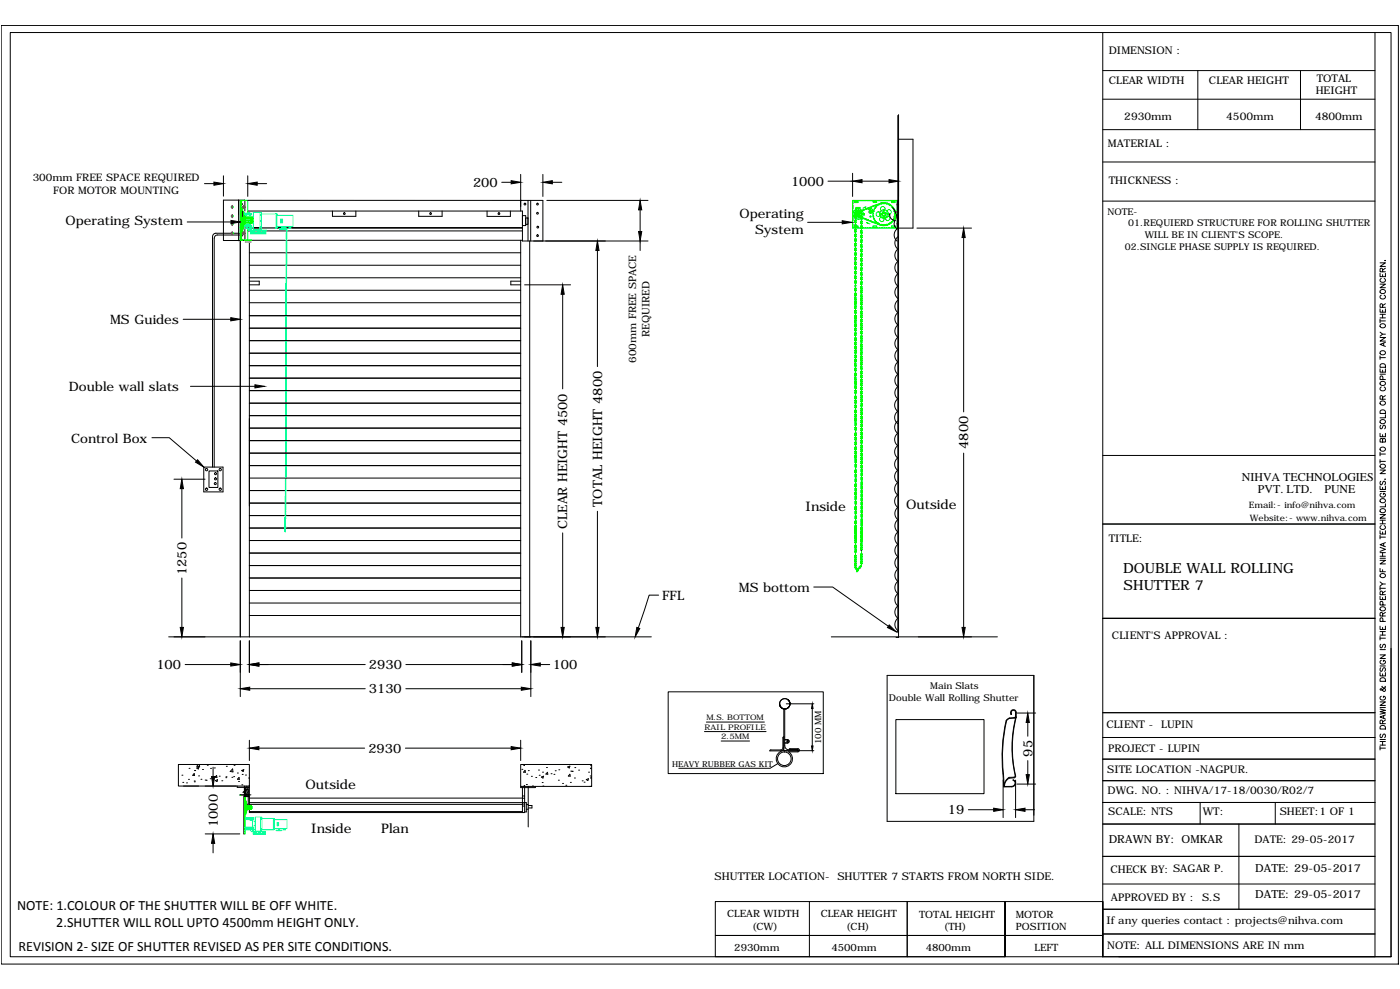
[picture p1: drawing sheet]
<svg xmlns="http://www.w3.org/2000/svg" width="841mm" height="594mm" viewBox="0 0 841 594" stroke-linecap="round" stroke-linejoin="round" font-family="sans-serif">
<!-- layer: 0 -->
<g fill="none" stroke="#000" stroke-width=".6">
<path d="M1 15h839v564h-839zM6 20h830v555h-830zM662 20v555M826 20v555h-164M662 42h164M662 60h164M720 42v36M781 42v36M539 69v310M540 69v314h-2M662 78h164M540 84h8v53h-9"/>
<path d="M662 97h164M123 110h6M134 106v12M149 106v12M155 110h5M301 110h6M313 105v22M326 105v13M332 110h6M497 109h15M512 104v14M518 109h16"/>
<path d="M112 133h27M143 120v25M144 136v247M144 137h170M145 131h2M146 127v3M146 128h-1l1 1M147 127v-7h-13v24h180M147 130v14M149 120h177v25M149 127h165v18h75M149 139h165"/>
<path d="M200 127v3h14v-3M252 127v3h14v-3M293 127v3h14v-3M314 130h2v5h-2zM316 131h1v4h-1zM317 120v25M319 120v25M328 120h61M385 126v13M485 134h21M535 128v3l3 1-1 3 2 2M536 125l3 6v6"/>
<path d="M539 137h.1M539 137a5 5 0 0 0 0 8M551 137h33M662 121h164M128 142v139M129 143v138M146 140h-16l-2 1v1M146 141h-15l-2 1v1M150 144v239M150 159h163M150 152h163M313 144v239"/>
<path d="M318 145v238M359 150v70M385 145v5M539 142a5 5 0 0 0 0 8 5 5 0 0 0 0 7 5 5 0 0 0 0 7 5 5 0 0 0 0 8 5 5 0 0 0 0 7M579 143v104M829 158h3l-3 2h3M832 156h.1M150 169h6v2h-6M150 174h163M150 167h163M313 169h-6v2h6M315 171h28"/>
<path d="M338 177v57M518 176h.1M829 171h3l-3 2h3M829 164v2h3v-2M830 177a1.2 1.2 0 0 0-1 2 1.2 1.2 0 0 0 1 1h1a1.2 1.2 0 0 0 1-1 1.2 1.2 0 0 0-1-2M830 167a1.2 1.2 0 0 0-1 2 1.2 1.2 0 0 0 1 1h1a1.2 1.2 0 0 0 1-1 1.2 1.2 0 0 0-1-2M831 163l-1-2-1 2h3M831 165v1M832 161l-1 1M110 192h29M150 182h163M150 197h163"/>
<path d="M150 190h163M518 181h.1M518 183v1M518 191h.1M518 196h.1M518 198h.1M539 180a5 5 0 0 0 0 8 5 5 0 0 0 0 7 5 5 0 0 0 0 8 5 5 0 0 0 0 7 5 5 0 0 0 0 7 5 5 0 0 0 0 8 5 5 0 0 0 0 7 5 5 0 0 0 0 8M829 186v2h3v-2M829 192v2M829 200l2 1M829 193h3M829 191h3"/>
<path d="M829 189h3M831 185l-1-2v-1l-1 3h3M831 186v2M831 189v2M832 182l-1 2M150 220h163M150 212h163M150 205h163M518 206h.1M518 211h.1M518 213h.1M518 217h.1"/>
<path d="M518 220h.1M829 203h3l-3 2h3M829 214v2M829 215h3M829 219a1.8 1.8 0 0 1 3 1v1h-3zM831 206v2M832 206l-3 1 3 1M832 201h-1l-2 1M114 232h39M150 235h163M150 227h163M518 227h.1"/>
<path d="M518 232h.1M518 234h.1M518 239h.1M539 240a5 5 0 0 0 0 7 5 5 0 0 0 0 7M829 222v2h3v-2M829 225h3M830 232a1.2 1.2 0 0 0-1 2 1.2 1.2 0 0 0 1 1h1a1.2 1.2 0 0 0 1-1 1.2 1.2 0 0 0-1-2M831 240l-1-2-1 2h3M831 222v2M831 228v-2h-2v2h3M832 238l-1 1M150 257h163"/>
<path d="M150 250h163M150 242h163M518 242h.1M518 249h.1M518 254h.1M518 257h.1M539 253a5 5 0 0 0 0 7M829 247a1.8 1.8 0 0 1 3 0v1h-3zM830 255l-1 2h1l1-1 1-1v1v2M832 249v2h-3M91 263h11l16 14M150 280h163"/>
<path d="M150 272h163M150 265h163M518 262h.1M518 264h.1M518 272h.1M518 276h.1M518 279h.1M539 260a5 5 0 0 0 0 8M539 268a5 5 0 0 0 0 7 5 5 0 0 0 0 8 5 5 0 0 0 0 7 5 5 0 0 0 0 7 5 5 0 0 0 0 8M579 272v105M662 274h164M829 260v2h3v-2"/>
<path d="M829 272v2M829 276v2M829 277h3M829 273h3M831 264v-1l1 1v2h-3v-2h1l1 2M831 261v1M105 288h18M109 294v29M122 281h12v14h-12zM126 283h5v10h-5zM150 295h163M150 287h163"/>
<path d="M518 284h.1M518 286h.1M518 294h.1M518 299h.1M829 292v2h3v-2M829 282h3l-3 3h3M829 295h3M830 289l-1 1 1 1 1-2h1v1v1M830 296a1.2 1.2 0 0 0-1 2 1.2 1.2 0 0 0 1 1h1a1.1 1.1 0 0 0 1-2 1.1 1.1 0 0 0-1-1v1M831 293v1M832 288h.1M150 317h163"/>
<path d="M150 310h163M150 302h163M359 307v70M518 301h.1M518 306h.1M518 308h.1M518 316h.1M539 305a5 5 0 0 0 0 7 5 5 0 0 0 0 8 5 5 0 0 0 0 7 5 5 0 0 0 0 7 5 5 0 0 0 0 8 5 5 0 0 0 0 7 5 5 0 0 0 0 8 5 5 0 0 0 0 7 5 5 0 0 0 0 7 5 5 0 0 0 0 8M662 315h164M829 319v2h3v-2M829 309h3l-3 2h3M829 315h3"/>
<path d="M829 312h3M830 316a1.2 1.2 0 0 0-1 1 1.2 1.2 0 0 0 1 1h1a1.2 1.2 0 0 0 1-1 1.2 1.2 0 0 0-1-1M831 312v3M831 320v1M832 303v1h-3M150 340h163M150 332h163M150 325h163M338 320v57M518 321h.1M518 326h.1M518 331h.1"/>
<path d="M518 323h.1M829 337h3l-3 2h3M829 329l3 1-3 1M829 322v2M829 335h3M829 334h3M829 332h3M829 323h3M831 332v2M831 326v2M832 326l-3 1 3 1M109 347v30"/>
<path d="M150 355h163M150 347h163M396 357h-6l-7 20M489 353h11l34 23M829 358v2h3v-2M829 341v2h3M829 352v2M829 353h3M829 350l2 1M831 357l-1-2-1 2h3M831 342v1M831 359v1"/>
<path d="M832 351h-1l-2 1M832 355l-1 1M150 370h163M150 362h163M538 379h2M826 371h-164h164M829 376v2h3v-2M829 379h3M831 370l-1-2-1 2h3M831 377v1M831 379v2M831 373v-2h-2v2h3"/>
<path d="M831 363v-1l-2-1v2h3M832 368l-1 1M101 383h290M111 399h28M144 385v33M150 385v19M156 399h63M244 399h64M313 385v19M319 385v33M325 399h5M499 383h100"/>
<path d="M829 393h3l-3 3h3M829 382v2M829 390h3M829 383h3M829 381h3M830 387l-1 2h1l1-2h1v1v1M830 397a1.2 1.2 0 0 0-1 1 1.2 1.2 0 0 0 1 1h1a1.1 1.1 0 0 0 1-1 1.1 1.1 0 0 0-1-1M836 389v186h-164M150 414h69M244 414h69M401 416h94v49h-94zM533 406h88v87h-88z"/>
<path d="M829 404v2h3v-2M829 400h3M829 408a1.8 1.8 0 0 1 3 0v1h-3zM830 401l-1 2h1l1-2h1v1v1M830 418a1.2 1.2 0 0 0-1 2 1.2 1.2 0 0 0 1 1h1a1.1 1.1 0 0 0 1-2 1.1 1.1 0 0 0-1-1v1M830 412v1a2 2 0 0 1 2 2h-1l-1-1h-1l1 1 1-1 1-1v-1M831 405v1M423 439h37M424 434h35M471 426h.1M471 426v25h8M471 426l1 22 1 2h6v1"/>
<path d="M472 423h17M473 420a3 3 0 0 1 0 5 3 3 0 0 1-5-2 3 3 0 0 0 5 2 3 3 0 0 0 0-5M475 423a3 3 0 0 0-5-3 3 3 0 0 0 0 5M475 423h.1M488 426v22M538 432h53v45h-53zM607 432l-2 1M609 431l-4 1a21 21 0 0 0-2 11l-1 13 1 17h5a2.1 2.1 0 0 0 2-2 2.1 2.1 0 0 0-1-2h1a2 2 0 0 1-2 3h-5v-7a94 94 0 0 1 2-32M610 428v2l-1 1M610 428a1.4 1.4 0 0 0-2-1 1.4 1.4 0 0 0 0 2 1.7 1.7 0 0 1 0-3 1.8 1.8 0 0 1 3 2l-1 3M610 431a80 80 0 0 0 0 35l-1 1M610 431a74 74 0 0 0 0 35"/>
<path d="M610 431l-4 1M611 428h11M617 434v8M662 428h164M829 426l3 1h-3l3 1-3 1M829 422h3l-3 2h3M829 425h3M829 436a1.8 1.8 0 0 1 3 1v1h-3zM831 435l-1-2h-1v2h3M831 430v1M832 429l-3 2 3 1M832 433l-1 1"/>
<path d="M107 459h43v13h-43zM119 459l-1 1 2 1v-2M125 460h.1M141 460h.1M150 445v12M156 449h63M244 449h63M313 459h42v13h-42zM313 445v12M314 459l1 1v-1M355 460h.1M433 445h17"/>
<path d="M467 459l-4 3h-55M471 443h-1v7h-1h-6M471 449l-1 1-1 1h-7l1-1M471 444h2a1 1 0 0 1 1 1 1 1 0 0 1-1 1h-2M471 444h2a.9 .9 0 0 1 1 1 .9 .9 0 0 1-1 1h-2M472 451a5 5 0 0 0-6 6 5 5 0 0 0 8 3 5 5 0 0 0 0-8h5M475 450h4M475 450h-1h5M479 450l1 1h-1M479 450a1 1 0 0 1 1 1 1 1 0 0 1-1 1M480 451h9M617 457v8"/>
<path d="M662 443h164M662 456h164M829 449h3M829 444h3M829 448v2M829 448h3M829 445h3M830 441l-1 2h1l1-2h1v1v1M831 445v3M109 466h.1M110 470h.1M110 472h9"/>
<path d="M112 470h.1M113 468h.1M114 462h.1M117 469h.1M117 465v1h-1zM117 470h.1M117 463h.1M118 461h1v1zM119 466h.1M121 468h.1M122 462h.1M123 469h.1"/>
<path d="M123 472h19M124 469h.1M126 468h.1M126 462h.1M128 461v5M129 461h.1M129 466h.1M129 469l2-1-1 2zM130 466v1h-1zM132 466h.1M133 469h.1M136 467h.1"/>
<path d="M136 460h.1M139 467h.1M140 462v2l-2-1zM140 466h.1M143 472v1h7M143 464h.1M143 469h.1M144 467v1h-1zM144 477h7M145 463l1-1v1zM145 471h.1M145 465h.1"/>
<path d="M146 475v1M146 478v23M147 472v25M147 477h2v2h-2M147 477h.1M147 477h1M147 476l2 1M147 475l2 1M147 474l2 2M147 473l2 2M147 472l2 2M147 473v15a2.7 2.7 0 0 0 1-4l1-1"/>
<path d="M147 474h2v9h-1v-2h-1zM147 466h.1M148 478h-1h1M148 478h1M148 472l1 1M149 478h.1M149 467h.1M149 472h.1M149 477v1M150 472v16h165v-15M150 479h165M313 472v1h9v-1"/>
<path d="M314 462h.1M314 473v15M314 478h1M315 472h.1M315 463l1 1h-1zM316 471h.1M316 465h.1M317 472v25M317 463h.1M319 466h.1M320 472h.1M322 467h.1"/>
<path d="M323 463h.1M324 466h.1M325 467l2-1-1 1zM326 470h.1M326 464h.1M326 472h.1M328 461h.1M329 465v-1l-1 1h1M331 465h.1M333 465h.1M334 463h.1M335 469h.1"/>
<path d="M336 462h.1M338 471h.1M340 472h.1M341 461l1-1v1zM342 465l1 1h-2l1-1M343 470h.1M343 463h.1M344 463h.1M345 467h.1M345 461h.1M348 463h.1M350 469h.1"/>
<path d="M351 470h.1M353 469l1-1h-2l1 1M354 464h.1M354 472h.1M355 466h.1M355 461h.1M355 462h.1M355 467h.1M603 469v22M609 467h-3l-2 2-1 2M610 469v22M610 466v1h-4a5 5 0 0 0-3 5"/>
<path d="M611 471h11M662 469h164M147 484h1v2zM150 482h166v6h-1M150 483h164M150 487h164M314 484h1M314 483h1M314 488h.1M316 483h1M316 486h1M317 484h3v1h-3"/>
<path d="M582 486h15M616 486h5M662 495h164M721 482v13M744 495v51M766 482v13M826 482h-164h164M123 501h21M128 507v5M662 514h164M662 531h164M486 542v33"/>
<path d="M545 542v33M662 542h-232v20h232h-232v13h174M662 546h164M604 575v-33v33M662 575v-33v33M662 561h164"/>
<circle cx="145" cy="136" r=".5"/>
<circle cx="145" cy="123" r=".5"/>
<circle cx="207" cy="128" r=".5"/>
<circle cx="259" cy="128" r=".5"/>
<circle cx="300" cy="128" r=".5"/>
<circle cx="315" cy="123" r=".5"/>
<circle cx="323" cy="128" r=".5"/>
<circle cx="323" cy="123" r=".5"/>
<circle cx="323" cy="136" r=".5"/>
<circle cx="145" cy="142" r=".5"/>
<circle cx="323" cy="142" r=".5"/>
<circle cx="830" cy="175" r="1.5"/>
<circle cx="830" cy="196" r="1.5"/>
<circle cx="830" cy="212" r="1.5"/>
<circle cx="830" cy="230" r="1.5"/>
<circle cx="830" cy="253" r="1.5"/>
<circle cx="830" cy="242" r="1.5"/>
<circle cx="830" cy="270" r="1.5"/>
<circle cx="124" cy="294" r=".7"/>
<circle cx="124" cy="282" r=".7"/>
<circle cx="129" cy="290" r=".6"/>
<circle cx="129" cy="285" r=".6"/>
<circle cx="129" cy="288" r=".6"/>
<circle cx="132" cy="294" r=".7"/>
<circle cx="132" cy="282" r=".7"/>
<circle cx="830" cy="280" r="1.5"/>
<circle cx="830" cy="307" r="1.5"/>
<circle cx="830" cy="301" r="1.5"/>
<circle cx="830" cy="346" r="1.5"/>
<circle cx="830" cy="366" r="1.5"/>
<circle cx="471" cy="456" r="4"/>
<circle cx="473" cy="445" r=".4"/>
</g>
<g fill="#000" stroke="#000" stroke-width=".6">
<path d="M129 109l5 1-5 1zM149 110l6-1v2zM307 109l6 1h-6zM326 110l6-1v1zM512 109l6-1v2zM534 108l6 1-6 1zM139 132l5 1-5 1zM385 120l1 6h-2zM384 139h2l-1 6zM506 133l6 1h-6zM359 145l1 5h-2zM579 137l1 6h-2z"/>
<path d="M338 171l1 6h-2zM139 191l5 1-5 1zM153 231l6 1-6 1zM119 276l3 5-5-3zM109 288l1 6h-2zM108 377h2l-1 6zM337 377h2l-1 6zM358 377h2l-1 6zM383 377l1 1-2 5zM534 375l4 4-5-2zM578 377h2l-1 6zM139 398l5 1-5 1z"/>
<path d="M150 399l6-1v2zM308 398l5 1-5 1zM319 399l6-1v2zM144 414l6-1v2zM313 413l6 1-6 1zM488 423v3h-1zM617 428l1 6h-2zM150 449l6-1v2zM307 448l6 1-6 1zM487 448h1v3zM127 466h2l-1 6zM616 465h2l-1 6z"/>
<path d="M597 485l6 1-6 1zM610 486l6-1v2zM128 501l1 6h-2z"/>
</g>
<g fill="none" stroke="#0f0" stroke-width=".6">
<path d="M144 120v24M144 136h1M144 128h1M144 129h1M144 131h8v2h-8M145 125h1v14h-1M145 130v5zM145 120v24M146 126h.1M146 138h.1M146 126v13M146 120l-1 1"/>
<path d="M146 127v10v1M146 130h1M146 135h1M147 130v5M147 130h4M147 131h4v1M147 134h4M147 132h4M149 128v-8h-5v24h7h-4M149 138v6M151 133v1h-4M151 130v4"/>
<path d="M151 130h.1M151 132h.1M151 134h.1M151 131l1 3M152 133l-1 1M512 120h27v17h-27zM512 121h1M512 137h1M512 120v1M512 122v1M512 123v1M512 125v1"/>
<path d="M512 126v1M512 127v1M512 129v1M512 130v1M512 132v1M512 133v1M512 135v1M512 136v1M513 121h3l-3 1M513 136h3h-3M514 121v1M514 136h.1"/>
<path d="M514 121h1M514 137h1M514 125h2zM515 125h.1M515 129h.1M515 128v1M515 128h.1M515 128l-1 1a51 51 0 0 0 17 7 7 7 0 0 0 7-10 7 7 0 0 0-11-3l-12 5M515 129l15 6M515 121h1M515 137h1M515 128h1"/>
<path d="M516 129h.1M516 129v1M516 128h.1M516 125h.1M516 128v1M517 121h.1M517 137h.1M517 126v-1h-3v1M518 121h1M518 137h1M519 128v1M519 121h1"/>
<path d="M519 137h1M520 124h.1M520 125h-2M521 134h.1M521 121h1M521 137h1M521 134h2M522 121h1M522 137h1M523 125h.1M524 125v1M524 121h1"/>
<path d="M524 137h1M524 127h.1M524 127l-1-1a.6 .6 0 0 0 0-1 .6 .6 0 0 0-1 0 .6 .6 0 0 0 0 1v1a1 1 0 0 0 1 1 1 1 0 0 0 1-1h1M524 136h3h-2zM524 121h3l-2 1zM525 127h-1M525 127h.1M525 129l-1 1 1 1M525 129h.1M525 127l-1 1 1 1M525 121h1M525 137h1"/>
<path d="M525 126v1M525 131v1h1M525 126h.1M526 132v1h1M526 125h-1v1M526 121h1M526 137h1M526 124v1M527 133h.1M527 133l-1 1h1M527 124h.1M527 134h.1"/>
<path d="M527 134h1M527 123v1M528 121h1M528 137h1M528 123l-1 1M528 134h.1M528 134v1M528 123h.1M528 122l1 1M528 122v1M529 121h1M529 137h1"/>
<path d="M529 135h-1M529 135h.1M529 135h1M529 123h.1M530 135h1M530 122l-1 1M530 122l-15 6M530 122a7 7 0 0 1 8 7 7 7 0 0 1-8 6M530 122h1M530 122h.1M531 121h1M531 137h1"/>
<path d="M531 135h.1M532 122h.1M532 135h-1M532 122l2 1 2 1v1M532 135h.1M532 121h1M532 137h1M532 128v1M532 128h-1a.8 .8 0 0 0-1 0 .8 .8 0 0 0 0 1l1 1 1-1M534 121h1M534 137h1M535 134l-2 1h-1"/>
<path d="M535 134h.1M535 121h1M535 137h1M536 133v1M536 134h-1M536 121h2l-2 1zM536 136h2h-2zM536 125h.1M536 121h1M536 137h1M537 132l-1 1M537 125v1"/>
<path d="M537 125h-1M537 131v1M537 126h.1M537 126v1M537 127l1 1h-1M537 129v2M537 128h1l-1 1M537 131h.1M537 127h.1M538 121h1M538 137h1M538 131v1z"/>
<path d="M538 126l1 3-1 2M539 120v17M145 144h1M514 340h.1M144 477l5 1zM147 478h.1M147 479v1M147 478v23M147 480v1M147 482v1M147 483v1M147 485v1"/>
<path d="M147 486v1M147 487v1M147 489v1M147 490v1M147 492v1M147 493v1M147 495v1M147 496v1M147 497v1M147 499v1M147 484h4v2h-4M147 481v4"/>
<path d="M147 485v4h1M147 485v4M148 481v4v-3v7zM148 481h-1v4M149 484v2zM149 484v2M149 484h2v1l-2-1M149 485h2h-2M151 486h-2l2-1v1h-2M151 485v1M151 485h.1M151 484v1"/>
<path d="M151 484v2zM151 484v2M146 501h1M147 500v1"/>
<circle cx="139" cy="135" r=".6"/>
<circle cx="139" cy="124" r=".6"/>
<circle cx="139" cy="130" r=".6"/>
<circle cx="146" cy="124" r=".6"/>
<circle cx="514" cy="126" r=".3"/>
<circle cx="514" cy="131" r=".3"/>
<circle cx="515" cy="128" r=".1"/>
<circle cx="515" cy="129" r=".1"/>
<circle cx="516" cy="129" r="3"/>
<circle cx="516" cy="129" r="2.4"/>
<circle cx="516" cy="129" r=".3"/>
<circle cx="516" cy="129" r="1.7"/>
<circle cx="516" cy="128" r=".1"/>
<circle cx="516" cy="130" r=".1"/>
<circle cx="517" cy="127" r=".1"/>
<circle cx="517" cy="130" r=".1"/>
<circle cx="517" cy="131" r=".1"/>
<circle cx="518" cy="131" r=".1"/>
<circle cx="518" cy="126" r=".1"/>
<circle cx="518" cy="129" r=".3"/>
<circle cx="519" cy="131" r=".1"/>
<circle cx="519" cy="126" r=".1"/>
<circle cx="520" cy="132" r=".1"/>
<circle cx="520" cy="126" r=".1"/>
<circle cx="521" cy="132" r=".1"/>
<circle cx="521" cy="125" r=".1"/>
<circle cx="522" cy="125" r=".1"/>
<circle cx="522" cy="132" r=".1"/>
<circle cx="522" cy="125" r=".3"/>
<circle cx="523" cy="125" r=".1"/>
<circle cx="523" cy="133" r=".1"/>
<circle cx="523" cy="130" r=".4"/>
<circle cx="523" cy="127" r=".4"/>
<circle cx="523" cy="130" r=".1"/>
<circle cx="523" cy="127" r=".1"/>
<circle cx="524" cy="124" r=".1"/>
<circle cx="524" cy="133" r=".1"/>
<circle cx="525" cy="134" r=".1"/>
<circle cx="525" cy="124" r=".1"/>
<circle cx="526" cy="134" r=".1"/>
<circle cx="526" cy="123" r=".1"/>
<circle cx="527" cy="123" r=".1"/>
<circle cx="527" cy="134" r=".1"/>
<circle cx="528" cy="135" r=".1"/>
<circle cx="528" cy="123" r=".1"/>
<circle cx="528" cy="129" r="1.4"/>
<circle cx="528" cy="122" r=".1"/>
<circle cx="529" cy="129" r=".3"/>
<circle cx="529" cy="122" r=".1"/>
<circle cx="529" cy="135" r=".1"/>
<circle cx="530" cy="132" r="1.4"/>
<circle cx="530" cy="122" r=".1"/>
<circle cx="530" cy="125" r="1.4"/>
<circle cx="530" cy="135" r=".1"/>
<circle cx="531" cy="122" r=".1"/>
<circle cx="531" cy="129" r="2.6"/>
<circle cx="531" cy="129" r=".8"/>
<circle cx="531" cy="131" r=".3"/>
<circle cx="531" cy="127" r=".3"/>
<circle cx="532" cy="135" r=".1"/>
<circle cx="532" cy="122" r=".1"/>
<circle cx="533" cy="135" r=".1"/>
<circle cx="533" cy="122" r=".1"/>
<circle cx="533" cy="129" r=".3"/>
<circle cx="533" cy="131" r="1.4"/>
<circle cx="534" cy="123" r=".1"/>
<circle cx="534" cy="135" r=".1"/>
<circle cx="534" cy="127" r="1.4"/>
<circle cx="535" cy="134" r=".1"/>
<circle cx="536" cy="124" r=".1"/>
<circle cx="536" cy="134" r=".1"/>
<circle cx="536" cy="133" r=".1"/>
<circle cx="537" cy="132" r=".1"/>
<circle cx="537" cy="125" r=".1"/>
<circle cx="537" cy="126" r=".1"/>
<circle cx="537" cy="131" r=".1"/>
<circle cx="537" cy="127" r=".1"/>
<circle cx="538" cy="129" r=".1"/>
<circle cx="538" cy="130" r=".1"/>
<circle cx="538" cy="128" r=".1"/>
<circle cx="538" cy="127" r=".1"/>
<circle cx="139" cy="140" r=".6"/>
<circle cx="146" cy="140" r=".6"/>
</g>
<path d="M147 141v3" fill="none" stroke="#b88a5c" stroke-width=".6"/>
<path d="M147 129v9" fill="none" stroke="#f0f" stroke-width=".6"/>
<path d="M148 145h-1v1h1M148 146h1M148 145h1M149 146h.1M149 145h.1M150 146h.1M150 145h.1M150 146h1M150 145h1" fill="none" stroke="#dda56e" stroke-width=".6"/>
<g fill="none" stroke="#0ff" stroke-width=".6">
<path d="M145 136h6M145 129h6M145 128h5v10M145 129l5 1M145 128h6M145 137h5M145 135h5M145 135h6M148 137l2 1M150 138h.1M150 137h1v4v-4M150 136h1"/>
<path d="M150 135h1M150 134h2M150 130h2M150 129h1M150 128h1M150 137h2M150 137v1M151 128v1M151 135v1M151 128h.1M151 138h9v2h-9M151 138v2"/>
<path d="M151 139h9M151 140h8zM152 139v1zM152 136h.1M152 127h5v11h-5zM152 140h.1M153 139v1zM154 139v1zM155 139v1zM156 139v1zM156 127v11M156 139l1 1z"/>
<path d="M156 133h.1M156 137h.1M156 129h.1M157 128l9 1v8h-9M158 139v1zM158 140h.1M158 139l1 1zM159 139v1zM166 128v9M166 131h.1M166 135h.1M166 129h10v7h-10"/>
<path d="M168 137v1zM168 138h4M169 132h1v2h-1zM169 132h.1M169 133h.1M169 136v2M170 137h.1M171 136v2M171 137h.1M172 137v1M173 137h2h-2M171 299h1"/>
<path d="M172 299h.1M171 319h.1M171 311h.1M171 316v1M171 317h.1M171 306h.1M172 311h-1M147 491h5M147 497h5M151 499h1M152 493h1v3h-1M152 491v9l-2-1"/>
<path d="M152 499v2v-2zM152 497h-5v2h5M152 498h.1M152 497h.1M152 492h.1M152 498h1M152 499h.1M152 491h-5v1l5 1M152 491v1M152 497v1M152 492h-5M152 498h-5"/>
<path d="M152 499h7v2h-7M152 499v2M152 500h7M153 491h4v8h-4zM153 498h.1M157 491v8M157 498h.1M157 492h.1M157 492h8v6h-8M164 492v6M164 493h.1M164 497h.1"/>
<path d="M165 492h7v6h-7M166 499h3zM166 494h1v2h-1zM167 495h.1M167 496h.1M167 498v1h1v-1M170 498v1h1l-1-1M152 501h.1M153 501h6zM153 500v1zM154 501h.1M154 500v1z"/>
<path d="M155 500h.1M156 500v1zM156 500h.1M157 500h.1M158 500v1zM158 501h.1M158 500l1 1zM159 500v1z"/>
<circle cx="157" cy="136" r=".1"/>
<circle cx="157" cy="133" r=".1"/>
<circle cx="157" cy="129" r=".1"/>
<circle cx="166" cy="131" r=".1"/>
<circle cx="166" cy="135" r=".1"/>
<circle cx="169" cy="132" r=".1"/>
<circle cx="169" cy="133" r=".1"/>
<circle cx="157" cy="498" r=".1"/>
<circle cx="157" cy="492" r=".1"/>
<circle cx="165" cy="497" r=".1"/>
<circle cx="165" cy="493" r=".1"/>
<circle cx="167" cy="496" r=".1"/>
<circle cx="167" cy="495" r=".1"/>
</g>
<!-- layer: labeling -->
<g fill="none" stroke="#0ff" stroke-width=".6">
<path d="M170 137h.1M171 137h.1M172 137h-1h1M172 137v1M172 139h.1M172 139v1M172 137v13M172 137h.1M172 138v1M172 152h.1M172 156h.1M172 151h.1"/>
<path d="M172 154h.1M172 158h.1M172 153h.1M172 160h.1M172 144h.1M172 141h.1M172 142h.1M172 145v1M172 146h.1M172 150h.1M172 149v62M172 145h.1"/>
<path d="M172 149h.1M172 150v1M172 155h.1M172 157h.1M172 141v1M172 143v1M172 146v1M172 148h.1M172 143h.1M172 156v1M172 157v1M172 158v1"/>
<path d="M172 159v1M172 159h.1M172 140v1M172 147v1M172 148v1M172 147h.1M172 161h.1M172 166v1M172 168v1M172 172h.1M172 175v1M172 162v1"/>
<path d="M172 164h.1M172 165h.1M172 167h.1M172 169h.1M172 163h.1M172 170h.1M172 171h.1M172 174h.1M172 175h.1M172 177h.1M172 179h.1M172 173h.1"/>
<path d="M172 180h.1M172 162h.1M172 165v1M172 174v1M172 176v1M172 178v1M172 176h.1M172 178h.1M172 177v1M172 179v1M172 163v1M172 164v1"/>
<path d="M172 167v1M172 198v1M172 198h.1M172 200h.1M172 182v1M172 183v1zM172 186v1M172 188v1zM172 189v1M172 190v1M172 186h.1M172 183h.1"/>
<path d="M172 187h.1M172 190h.1M172 191h.1M172 180v1M172 181h.1M172 192v1M172 196h.1M172 199v1M172 192h.1M172 199h.1M172 184v1M172 185v1"/>
<path d="M172 187v1M172 191v1zM172 182h.1M172 184h.1M172 189h.1M172 181v1M172 193h.1M172 194h.1M172 195h.1M172 197h.1M172 200v1M172 188h.1"/>
<path d="M172 212v1M172 214h.1M172 219v1M172 213h.1M172 217h.1M172 218h.1M172 219h.1M172 215h.1M172 206h.1M172 207h.1M172 208h.1M172 209h.1"/>
<path d="M172 205h.1M172 201v1M172 202v1M172 215v1M172 216v1M172 218v1M172 220v1M172 201h.1M172 216h.1M172 220h.1M172 204h.1M172 207v1"/>
<path d="M172 208v1M172 209v1M172 211v10M172 202h.1M172 211h.1M172 217v1M172 203v1M172 210v1M172 203h.1M172 206v1M172 205v1M172 235v1z"/>
<path d="M172 236v1zM172 238h.1M172 240h.1M172 227v1zM172 231h.1M172 232h.1M172 240v1M172 223h.1M172 228v1M172 221h.1M172 221v1M172 222h.1"/>
<path d="M172 224h.1M172 227h.1M172 230h.1M172 233h.1M172 234h.1M172 237v1zM172 222v33M172 225v1zM172 226v1M172 232v1zM172 233v1M172 229v1"/>
<path d="M172 225h.1M172 226h.1M172 223v1M172 224v1M172 239v1M172 237v1M172 229h.1M172 234v1v-1M172 256h.1M172 258v1M172 257h.1M172 259v1"/>
<path d="M172 260h.1M172 246h.1M172 250v1M172 255h.1M172 259h.1M172 242v1v-1M172 244v1M172 250h.1M172 255v1M172 241h.1M172 248h.1M172 251v1"/>
<path d="M172 253v1M172 251h.1M172 253h.1M172 241v1M172 243v1zM172 242h.1M172 244h.1M172 245v1M172 247h.1M172 249h.1M172 252v1M172 254v11"/>
<path d="M172 245h.1M172 268v1M172 270v2M172 276h.1M172 277v1M172 269h.1M172 270h.1M172 272h.1M172 273h.1M172 275h.1M172 277h.1M172 261v1"/>
<path d="M172 263v1M172 265h.1M172 267h.1M172 267v1M172 265v40M172 261h.1M172 263h.1M172 264h.1M172 268h.1M172 279v-1v2M172 279v1M172 279h.1"/>
<path d="M172 269v1M172 274h.1M172 276v1M172 271h.1M172 260v1M172 262v1M172 264v1M172 266h.1M172 262h.1M172 280h.1M172 273v1M171 300h.1"/>
<path d="M171 300h1M171 289l1 1M171 292l1 1M171 299l1 1M171 280l1 1zM171 282h1zM171 283h1zM171 286l1 1zM171 287l1 1zM171 295h1M171 289h1M171 290l1 1"/>
<path d="M171 292h1M172 299h.1M172 299h-1M172 300h.1M172 300h-1M172 288l-1 1M172 290v1M172 292h-1M172 295v1M172 297v1M172 288h.1M172 290h.1"/>
<path d="M172 292h.1M172 294h.1M172 295h.1M172 297h.1M172 281v1zM172 284h.1M172 284v1M172 285v1zM172 285h.1M172 287h.1M172 299v1M172 298v1"/>
<path d="M172 293h.1M172 291h.1M172 293l-1 2M172 296v1M172 283h.1M171 319h.1M171 311v2M171 311h1M171 311v5M171 307v1M171 310h.1M171 317v2"/>
<path d="M172 305h.1M171 307l1 1M171 308h1M171 309h.1M171 318h.1M171 316h.1M171 312v2M171 314v2v-1M171 300l1 2M171 304v2M171 305h1M171 307h.1"/>
<path d="M171 308h.1M171 313v1M171 314v1M171 311h.1M171 313h.1M171 314h.1M171 315h.1M171 303h1M171 317h.1M172 311l-1 1M172 303h.1M172 303h-1"/>
<path d="M172 304h.1M172 304h-1M172 308h.1M172 307h-1M172 308h-1M172 309h-1M172 305v1M172 307l-1-1v5M172 301h.1"/>
</g>
<!-- layer: 0 -->
<g fill="#0f0" stroke="#0f0" stroke-width=".6">
<path d="M145 125v5zM145 125v5z"/>
<path d="M145 130v2zM145 130v2z"/>
<path d="M145 132v2zM145 132v2z"/>
<path d="M145 134v1zM145 134v1z"/>
<path d="M145 135v4zM145 135v4z"/>
<path d="M147 481v3zM147 481v3z"/>
<path d="M147 484v1zM147 484v1z"/>
<path d="M147 485v1zM147 485v1z"/>
<path d="M147 487v2zM147 487v2z"/>
</g>
<path d="M139 123v2M139 129v2M139 134v2M139 139v2M145 124h2M146 123v2M146 139v2M538 123h2M538 127h2M538 131h2M538 134h2M145 140h2" fill="none" stroke="#f00" stroke-width=".6"/>
<!-- layer: labeling -->
<g fill="none" stroke="#0f0" stroke-width=".6">
<path d="M514 129v2M514 134h.1M514 131h.1M514 129a2.1 2.1 0 0 1 2-2 2.1 2.1 0 0 1 2 3M514 132v2M514 135v2M514 138v2M514 131v1M514 134v1M514 137v1M514 140h.1M514 135h.1"/>
<path d="M514 132h.1M514 129h.1M514 129v1M517 139l1 1M517 130l1 2M517 133l1 2M517 136v1M517 137l1 1M517 140h1M517 139h1M517 137h1M517 136h1"/>
<path d="M517 133h1M517 130h1M518 138l-1 1M518 138v1M518 132v1M518 135h.1M518 138h.1M518 135l-1 1M518 135v1M518 133h-1M518 133h.1M518 130h-1"/>
<path d="M518 130h.1M518 133v2M518 130v2M518 136v2M518 139v1M514 148h.1M514 150v1M514 153v1M514 150h.1M514 153h.1M514 140v2M514 143v2"/>
<path d="M514 146v2M514 149v1M514 152v1M514 154v2M514 157v2M514 160v2M514 142v1M514 145v1M514 148v1M514 151v1M514 154h.1M514 156v1"/>
<path d="M514 159v1M514 143v1M514 146h.1M514 149h.1M514 152h.1M514 154v1M514 157v1M517 141l1 2M517 144l1 2M517 158l1 2M517 147v1M517 150l1 1"/>
<path d="M517 153l1 1M517 155l1 2M517 148l1 1M517 148h1M517 143h1M517 141h1M517 153h1M517 155h1M517 158h1M518 141h.1M518 144v2M518 147v1"/>
<path d="M518 149v2M518 140v1M518 143v1M518 146v1M518 149h.1M518 151v1M518 154v1M518 157v1M518 160v1M518 141h-1M518 144h-1M518 147h-1"/>
<path d="M518 149l-1 1M518 150h-1M518 152l-1 1M518 152v1M518 155h-1M518 155h.1M518 158h-1M518 158h.1M518 145v1M518 153v1M518 141v2M518 155v2"/>
<path d="M518 158v2M518 148v1M514 173v2M514 179v1M514 167v1M514 170h.1M514 172h.1M514 175h.1M514 178h.1M514 167h.1M514 173h.1M514 179h.1"/>
<path d="M514 163v2M514 166v1M514 168v2M514 176v2M514 162v1M514 165v1M514 168h.1M514 170v1M514 172v1M514 175v1M514 163h.1M514 166h.1"/>
<path d="M514 168v1M514 171h.1M514 171v1M514 176h.1M514 178v1M517 167v1M517 169l1 2M517 172v2M517 175h1v1zM517 179l1 2M517 168h1M517 174h1"/>
<path d="M517 178l1 1M517 167h1M517 169h1M517 165h1M517 179h1M517 172h1M518 161v2M518 163v3M518 164h.1M518 177l-1 1M518 177v2M518 163h.1"/>
<path d="M518 166h.1M518 168v1M518 171v1M518 174h.1M518 176v1M518 179h.1M518 161h.1M518 163v1M518 166l-1 1M518 166v1M518 169h-1M518 169h.1"/>
<path d="M518 172h-1M518 172h.1M518 177h.1M518 179h-1M518 164v2M518 167v1M518 169v2M518 172v2M518 179v2M518 168h.1M514 184v1M514 187v1"/>
<path d="M514 190v1zM514 192v2M514 197v2M514 180v1M514 185v1M514 183h.1M514 188h.1M514 180h.1M514 185h.1M514 184h.1M514 187h.1M514 192h.1"/>
<path d="M514 197h.1M514 181v2M514 194v2M514 181h.1M514 186h.1M514 188v1M514 194h.1M514 196v1M514 199v1M514 183v1M514 189v1M514 186v1"/>
<path d="M514 194v1M514 200h.1M514 199h.1M517 189l1 2M517 194v2M517 193l1 1M517 196h1M517 184l1 2M517 184h1M517 191h1M517 189h1M517 193h1"/>
<path d="M517 194h1M517 198h1M517 199h1M518 181v2zM518 187v2M518 192l-1 1M518 196v2M518 199l-1 1M518 192v1M518 199v1M518 181h.1M518 184h.1"/>
<path d="M518 186v1M518 189h.1M518 191v1M518 194h.1M518 196h.1M518 198v1M518 184h-1M518 189h-1M518 192h-1M518 192h.1M518 194h-1M518 184v2"/>
<path d="M518 186h.1M518 191h.1M518 198h.1M518 189v2M518 194v2M518 193v1M514 203v2zM514 211v1M514 213v2M514 207h.1M514 212h.1M514 215h.1"/>
<path d="M514 200v2M514 205v2M514 216v2zM514 218v2M514 202v1M514 205h.1M514 218h.1M514 218v1M514 208v2M514 207v1M514 210h.1M514 212v1"/>
<path d="M514 215v1M514 210v2M514 208h.1M514 210v1M514 213h.1M514 200v1M514 201v1M514 220h.1M517 209l1 2M517 211v2M517 218l1 2M517 200l1 1"/>
<path d="M517 203l1 1M517 213h1M517 215h1M517 217h1M517 214v3M517 200h1M517 203h1M517 209h1M517 211h1M517 214h1M517 218h1M518 202l-1 1"/>
<path d="M518 204v2M518 206v2M518 220v2M518 202v1M518 201v1M518 204h.1M518 206h.1M518 208v1M518 211h.1M518 213v1M518 215h.1M518 217h.1"/>
<path d="M518 220h.1M518 202h-1M518 202h.1M518 209h.1M518 209h-1M518 211h-1M518 214h-1M518 214h.1M518 215h-1M518 217l-1 1M518 217v1M518 214v3"/>
<path d="M518 209v2M518 211v2M518 218v2M518 200v1M518 203v1M518 213h.1M514 224v2zM514 223h.1M514 233v1M514 236h.1M514 231h.1M514 221v2"/>
<path d="M514 227v2M514 220v1M514 223v1M514 226v1M514 221h.1M514 229v2M514 232v1M514 234v2M514 238v2M514 238v1M514 229h.1M514 231v1"/>
<path d="M514 234h.1M514 236v2M514 240h.1M514 232v2M517 225v2M517 228l1 2M517 233v1M517 227h1M517 234h1M517 237h1M517 238v1M517 240l1 2"/>
<path d="M517 239h1M517 225h1M517 228h1M517 233h1M517 238h1v1h-1M517 240h1v2M518 223v2M518 230v2M518 235l-1 2M518 222v1M518 225h.1M518 227v1"/>
<path d="M518 230h.1M518 232h.1M518 234v1M518 220h-1M518 232v1M518 223h-1M518 223h.1M518 225h-1M518 228h-1M518 228h.1M518 232l-1 1M518 235h.1"/>
<path d="M518 237h.1M518 239v1M518 237v2M518 240v2M518 237l-1 1M518 240h-1M518 225v2M518 228v2M518 233v1M518 235v2M518 227h.1M518 234h.1"/>
<path d="M514 241v1M514 243v2M514 247v1zM514 242h.1M514 250v1M514 245h.1M514 254v1M514 257v2M514 255v1M514 253h.1M514 257v1M514 249v1"/>
<path d="M514 251v2M514 260v2M514 242v1M514 245v1M514 248v1M514 251h.1M514 253v1M514 256h.1M514 259v1M514 240v2M514 249v2M514 254v2"/>
<path d="M514 256v3M514 240v1M514 243h.1M514 249h.1M514 251v1M514 254h.1M514 256v1M514 247v1M517 260v1M517 244h1M517 249h1M517 254h1"/>
<path d="M517 253h1v1h-1M517 260h1v1h-1M517 241l1 1M517 251l1 1M518 242l-1 2M518 245v2M518 247l-1 2M518 250v2M518 252l-1 2M518 254v3M518 257v2M518 242v2h-1"/>
<path d="M518 242h.1M518 244v1M518 247h.1M518 249v1M518 252h.1M518 254h.1M518 257h.1M518 259h.1M518 242v2M518 247v2M518 252v2M518 259v1v2"/>
<path d="M518 242l-1 1M518 245h-1M518 259l-1 1M518 248v1h-1M518 255v1M514 263v2M514 266v1M514 274v1zM514 276v2zM514 268v2M514 271v2M514 262h.1"/>
<path d="M514 265h.1M514 267v1M514 270v1M514 262v3M514 265v2M514 260h.1M514 263h.1M514 262v1M514 265v1M514 273v2M514 276v2M514 279v2"/>
<path d="M514 273h.1M514 275v1M514 278v1M514 263v1M517 262l1 2M517 270v1M517 261l1 1M517 266h1M517 269h1M517 271l1 1M517 278l1 1M517 262h1v2"/>
<path d="M517 270h1v1h-1M517 263l1 1M517 274h1M518 264l-1 2M518 267l-1 2M518 272v2M518 274v2M518 277l-1 1M518 279v2M518 264v2h-1M518 267v2h-1M518 277v1h-1"/>
<path d="M518 262h.1M518 264h.1M518 266v1M518 269h.1M518 272h.1M518 274h.1M518 276v1M518 279h.1M518 262v2M518 264v1v1M518 267v2M518 269v1v2"/>
<path d="M518 274v1v1M518 277v2M518 279v1v1M518 262h-1M518 269l-1 1M514 280v-1v1M514 296v1zM514 298v2zM514 283v1M514 285v2M514 288v1M514 291v1"/>
<path d="M514 293v2M514 282v2M514 287v3M514 291v2M514 296v2M514 298v2M514 281v1M514 284v1M514 287h.1M514 290v1M514 293h.1M514 295v1"/>
<path d="M514 298h.1M514 285v1M517 282v1M517 287v1M517 290v1M517 283l1 1M517 288l1 1M517 298l1 1M517 291h1M517 281h1M517 297v1M517 282h1v1h-1"/>
<path d="M517 287h1v1h-1M517 290h1v1h-1M517 297h1v1h-1M518 282v4M518 292v2M518 294v2M518 299v2M518 284v2M518 281v1M518 286h.1M518 289h.1M518 291v1"/>
<path d="M518 294h.1M518 296h.1M518 299h.1M518 286v3M518 289v2M518 296v3M518 282h-1M518 284h-1M518 286l-1 1M518 289l-1 1M518 296l-1 1M518 295v1"/>
<path d="M514 317h.1M514 319v1M514 301v2zM514 306v-2v2M514 309v-2v2M514 310v1M514 316v1M514 319v2M514 319h.1M514 301v2M514 304v2M514 307v2"/>
<path d="M514 310v2M514 313v2M514 315v8M514 313v2v-2M514 315v3M514 300v1M514 303v1M514 306v1M514 309v1M514 312v1M514 315h.1M514 304v1v1"/>
<path d="M514 315v1v8M514 317v1M514 320h.1M514 318h.1M514 318v2M517 302h1v1zM517 318l1 1M517 317l1 1M518 319v2h-1v2l1 1v2M518 316v2M518 319h-1M518 301h.1"/>
<path d="M518 304h-1l1 2M518 306h-1l1 2M518 309h-1l1 2M518 311l-1 1 1 2M518 314h-1l1 2M518 316l-1 1 1 2M518 319l-1 2h1v2M518 304h.1M518 306h.1M518 308v1M518 311h.1M518 314h.1"/>
<path d="M518 316v2v1M518 316l-1 1M518 314v2M518 304v2M518 306v2M518 306l-1 2h1M518 319v2M518 306v1M518 309h.1M518 316v1M518 311v1M518 319h.1"/>
<path d="M518 302v1M518 312h-1v1h1M518 309h-1v1h1M518 309v1M518 312v1M518 308h.1M518 310v1M518 313v1M514 330v2M514 340h.1M514 337v1M514 321h.1"/>
<path d="M514 323v1M514 332h.1M514 326h.1M514 329h.1M514 337h.1M514 323h.1M514 322h.1M514 325h.1M514 333v2M514 338v2M514 336v1M514 335v1"/>
<path d="M514 338h.1M514 333v1M514 336h.1M514 327v2M514 321v2M514 324v2M514 324h.1M514 326v1M514 329v1M514 332v1M514 321v1M514 324v1"/>
<path d="M514 330h.1M514 323v3M514 322v1M514 325v1M514 320v1M514 335h.1M514 335v1v1M514 323v2M517 327v1M517 333l1 2M517 335l1 2M517 337v2"/>
<path d="M517 339h1M517 325l1 1M517 328h1M517 324v1M517 323l1 1M517 337h1M517 335h1M517 333h1M517 327h1M517 320l1 1M517 321v2h1M518 340l-1 1h-1"/>
<path d="M518 340l-2 1M518 329v2M518 324v1M518 326h.1M518 328v1M518 335h.1M518 337h.1M518 339v1M518 337h-1M518 335h-1M518 332l-1 1M518 332v1"/>
<path d="M518 324h-1M518 324h.1M518 326l-1 1M518 326v1M518 331v1M518 321v3M518 321l-1 1h1M518 324v2M518 334h.1M518 325v1M518 327v1M518 333v1"/>
<path d="M518 335v2M518 337v2M518 334v1M518 328h.1M514 341l1 1-1-1M514 341h.1M515 342v1M515 342h1l-1 1M516 342l-1 1M516 342h-1M516 341v1M517 340l-1 1"/>
</g>
<!-- layer: bracket -->
<path d="M539 120v16" fill="none" stroke="#000" stroke-width=".6"/>
<!-- layer: 0 -->
<path d="M539 135h.1M539 134h.1M539 131h.1M539 127h.1M539 128h.1M539 124h.1M539 123h.1M145 477v1M146 477v1M148 477v1M149 477v1" fill="none" stroke="#ff0" stroke-width=".6"/>
<g font-size="8.5">
<text x="10" y="547">NOTE: 1.COLOUR OF THE SHUTTER WILL BE OFF WHITE.</text>
<text x="34" y="557">2.SHUTTER WILL ROLL UPTO 4500mm HEIGHT ONLY.</text>
<text x="11" y="572">REVISION 2- SIZE OF SHUTTER REVISED AS PER SITE CONDITIONS.</text>
</g>
<g font-size="8.4">
<text x="675" y="344">DOUBLE WALL ROLLING</text>
<text x="675" y="354">SHUTTER 7</text>
</g>
<g font-size="7.9">
<text x="544" y="306">Outside</text>
<text x="484" y="307">Inside</text>
<text x="184" y="474">Outside</text>
<text x="187" y="500">Inside</text>
<text x="229" y="500">Plan</text>
</g>
<g font-size="7.8">
<text x="284" y="112">200</text>
<text x="475" y="112">1000</text>
<text x="444" y="131">Operating</text>
<text x="39" y="135">Operating System</text>
<text x="454" y="140">System</text>
<text x="66" y="195">MS Guides</text>
<text x="41" y="235">Double wall slats</text>
<text x="43" y="266">Control Box</text>
<text x="582" y="270" transform="rotate(-90 582 270)">4800</text>
<text x="362" y="304" transform="rotate(-90 362 304)">TOTAL HEIGHT 4800</text>
<text x="341" y="318" transform="rotate(-90 341 318)">CLEAR HEIGHT 4500</text>
<text x="112" y="345" transform="rotate(-90 112 345)">1250</text>
<text x="444" y="356">MS bottom</text>
<text x="398" y="360">FFL</text>
<text x="94" y="402">100</text>
<text x="222" y="402">2930</text>
<text x="332" y="402">100</text>
<text x="222" y="417">3130</text>
<text x="221" y="452">2930</text>
<text x="620" y="454" transform="rotate(-90 620 454)">95</text>
<text x="569" y="489">19</text>
<text x="131" y="497" transform="rotate(-90 131 497)">1000</text>
</g>
<g font-size="7.2">
<text x="746" y="289">NIHVA TECHNOLOGIES</text>
<text x="756" y="296">PVT. LTD.</text>
<text x="796" y="296">PUNE</text>
</g>
<g font-size="6.7">
<text x="666" y="507">DRAWN BY: OMKAR</text>
<text x="754" y="524">DATE: 29-05-2017</text>
<text x="754" y="539">DATE: 29-05-2017</text>
</g>
<g font-size="6.4">
<text x="429" y="529">SHUTTER LOCATION-</text>
<text x="503" y="529">SHUTTER 7 STARTS FROM NORTH SIDE.</text>
</g>
<g font-size="6.3">
<text x="666" y="33">DIMENSION :</text>
<text x="666" y="50">CLEAR WIDTH</text>
<text x="726" y="50">CLEAR HEIGHT</text>
<text x="791" y="49">TOTAL</text>
<text x="790" y="57">HEIGHT</text>
<text x="675" y="72">2930mm</text>
<text x="737" y="72">4500mm</text>
<text x="790" y="72">4800mm</text>
<text x="665" y="89">MATERIAL :</text>
<text x="666" y="111">THICKNESS :</text>
<text x="666" y="325">TITLE:</text>
<text x="668" y="384">CLIENT'S APPROVAL :</text>
<text x="665" y="438">CLIENT -</text>
<text x="698" y="438">LUPIN</text>
<text x="666" y="451">PROJECT - LUPIN</text>
<text x="665" y="464">SITE LOCATION -NAGPUR.</text>
<text x="665" y="477">DWG. NO. : NIHVA/17-18/0030/R02/7</text>
<text x="666" y="490">SCALE: NTS</text>
<text x="723" y="489">WT:</text>
<text x="769" y="490">SHEET:1 OF 1</text>
<text x="754" y="507">DATE: 29-05-2017</text>
<text x="667" y="524">CHECK BY: SAGAR P.</text>
<text x="667" y="541">APPROVED BY :</text>
<text x="722" y="541">S.S</text>
<text x="665" y="555">If any queries contact : projects@nihva.com</text>
<text x="665" y="570">NOTE: ALL DIMENSIONS ARE IN mm</text>
</g>
<g font-size="6.2">
<text x="20" y="109">300mm FREE SPACE REQUIRED</text>
<text x="32" y="117">FOR MOTOR MOUNTING</text>
<text x="390" y="202" transform="rotate(-90 390 202)">REQUIRED</text>
<text x="382" y="218" transform="rotate(-90 382 218)">600mm FREE SPACE</text>
</g>
<g font-size="6.1">
<text x="437" y="551">CLEAR WIDTH</text>
<text x="493" y="551">CLEAR HEIGHT</text>
<text x="552" y="551">TOTAL HEIGHT</text>
<text x="610" y="551">MOTOR</text>
<text x="452" y="559">(CW)</text>
<text x="508" y="559">(CH)</text>
<text x="567" y="559">(TH)</text>
<text x="610" y="559">POSITION</text>
<text x="441" y="572">2930mm</text>
<text x="499" y="572">4500mm</text>
<text x="556" y="572">4800mm</text>
<text x="621" y="571">LEFT</text>
</g>
<g font-size="5.6">
<text x="665" y="129">NOTE-</text>
<text x="678" y="136">01.REQUIERD STRUCTURE FOR ROLLING SHUTTER</text>
<text x="688" y="143">WILL BE IN CLIENT'S SCOPE.</text>
<text x="676" y="150">02.SINGLE PHASE SUPPLY IS REQUIRED.</text>
<text x="559" y="414">Main Slats</text>
<text x="534" y="421">Double Wall Rolling Shutter</text>
</g>
<g font-size="5.3">
<text x="750" y="305">Email:- info@nihva.com</text>
<text x="751" y="313">Website:- www.nihva.com</text>
</g>
<text font-size="5.2" x="493" y="447" transform="rotate(-90 493 447)">100 MM</text>
<text font-size="4.9" x="404" y="461">HEAVY RUBBER GAS KIT</text>
<g font-size="4.6">
<text x="424" y="433">M.S. BOTTOM</text>
<text x="423" y="438">RAIL PROFILE</text>
<text x="433" y="444">2.5MM</text>
</g>
</svg>
